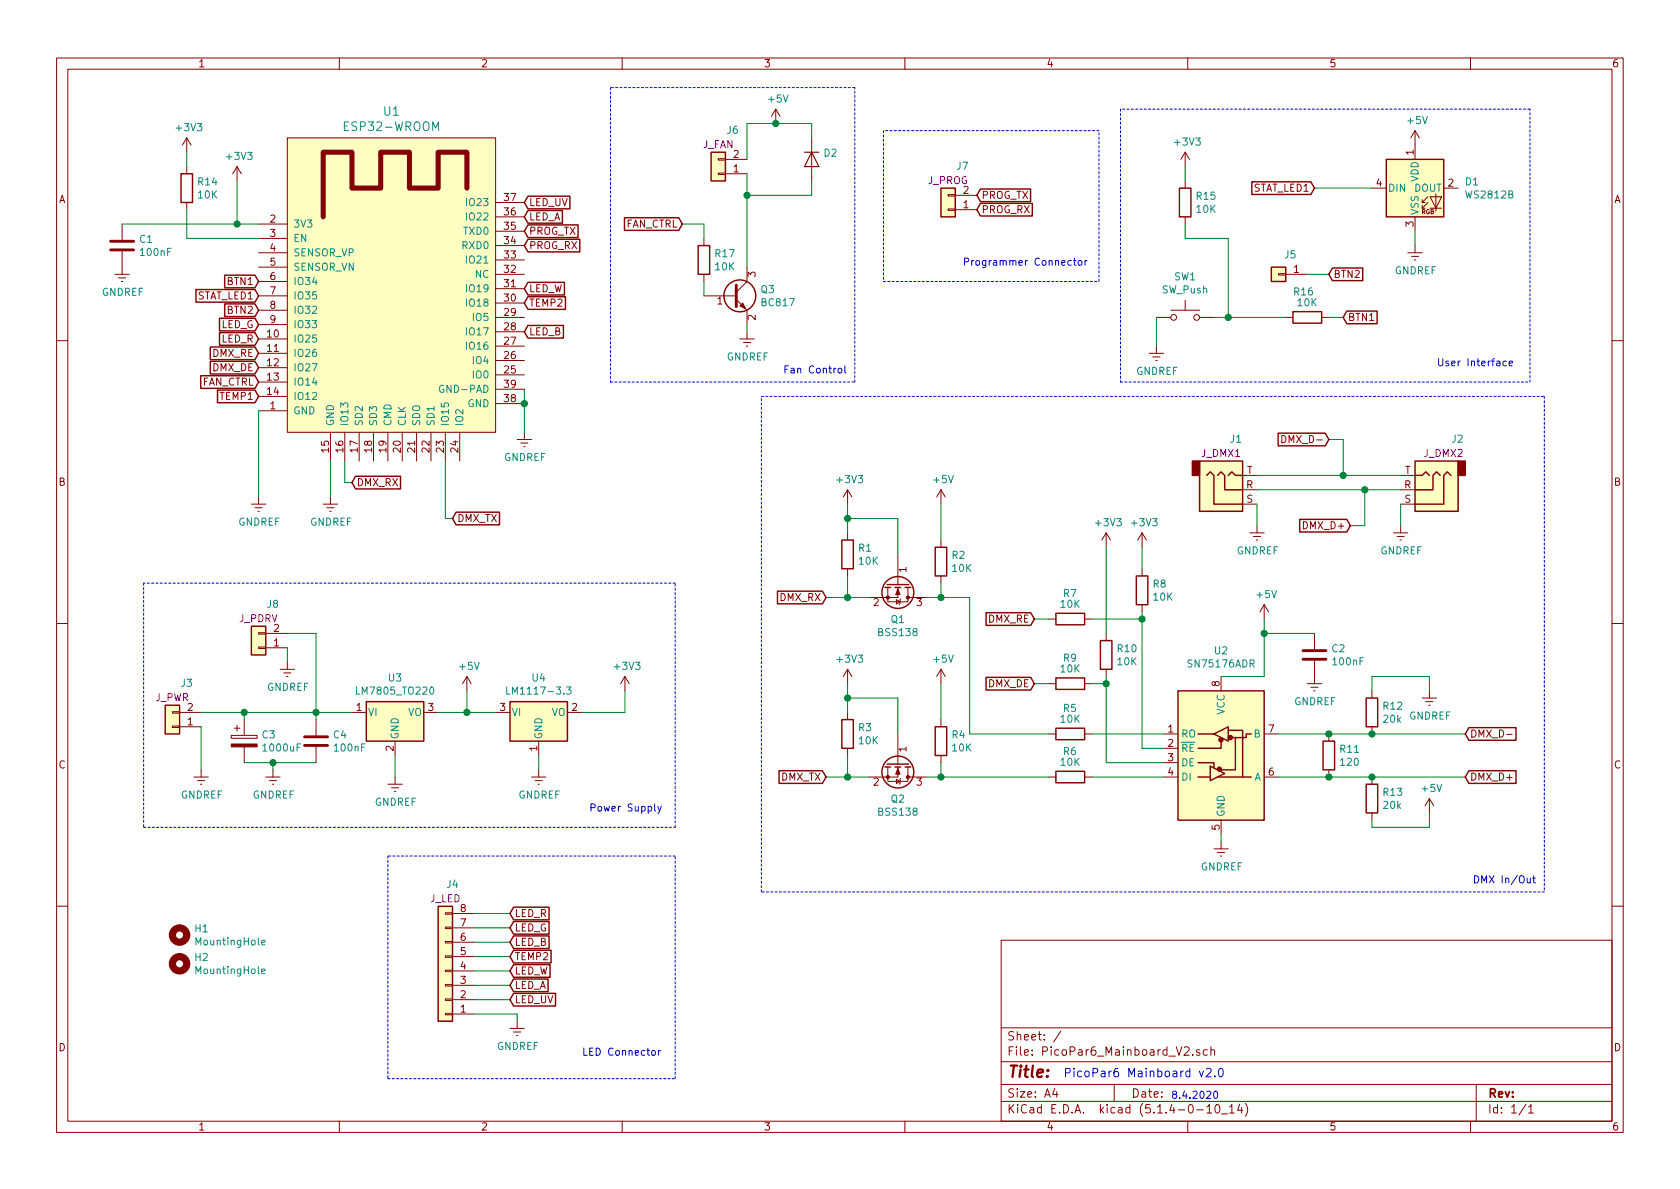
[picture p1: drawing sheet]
<svg xmlns="http://www.w3.org/2000/svg" width="297mm" height="210mm" viewBox="0 0 297 210" stroke-linecap="round" stroke-linejoin="round" font-family="sans-serif">
<g fill="none" stroke="#840000" stroke-width=".18">
<path d="M10 10.3h277v189.9h-277zM12 12.2h273v186.1h-273zM60 10.3v1.9M110 10.3v1.9M137.2 19.3l-.8 1.3M137.2 19.3v2.5M137.2 19.3l.7 1.3M160 10.3v1.9M210 10.3v1.9M260 10.3v1.9M21.6 39.6v2.8M33 24.4l-.7 1.2"/>
<path d="M33 24.4v2.5M33 29.5v1.2M33 35.8v1.3M33 24.4l.8 1.2M41.9 29.5l-.8 1.2M41.9 29.5v2.5M41.9 29.5l.8 1.2M45.7 39.6h5.1M50.8 24.4h36.8v52h-36.8zM87.6 35.8h5.1M87.6 38.3h5.1M127 28.1h1.3v.2h-1.3z"/>
<path d="M127 30.6h1.3v.3h-1.3zM128.3 30.7h3.8M128.3 28.2h3.8M143.5 24.4v7.6M167.6 34.4h1.3v.3h-1.3zM167.6 37h1.3v.2h-1.3zM168.9 37.1h3.8M168.9 34.5h3.8M209.5 26.9v2.6M209.5 32v1.3M209.5 38.3v1.3M209.5 26.9l-.7 1.3"/>
<path d="M209.5 26.9l.8 1.3M242.6 33.3h2.5M250.2 23.1v5.1M250.2 38.3v2.6M250.2 23.1l-.8 1.3M250.2 23.1l.8 1.3M251.5 35.8h.5M252.5 35.8l-1 1v-.5M252.5 34.8l-1 1v-.5M252.9 34.8h2l-1 2zM252.9 36.8h2M253.9 34.3v3"/>
<path d="M255.3 33.3h2.5M20.3 48.5h2.6M21 49.1h1.2M21.5 49.8h.2M21.6 44.4v4.1M45.7 59.9h5.1M45.7 52.3h5.1M45.7 44.7h5.1M45.7 54.9h5.1M45.7 42.2h5.1M45.7 47.2h5.1M45.7 49.8h5.1"/>
<path d="M45.7 57.4h5.1M87.6 56.1h5.1M87.6 46h5.1M87.6 48.5h5.1M87.6 53.6h5.1M87.6 51h5.1M87.6 43.4h5.1M87.6 40.9h5.1M87.6 58.7h5.1M124.5 52.3h5.7M124.5 42.2v1.2M124.5 48.5v1.3"/>
<path d="M130.2 53l1.9 1.9v2.5M130.8 59.9h2.5M132.1 47.2v2.6l-1.9 1.9M132.1 58.7v1.2M204.5 56.1h2.5M207 54.9h5.1M209.5 53.1v1.8M212.1 56.1h2.5M226.1 48.4h1.2v.2h-1.2zM227.3 56.1h1.3M227.3 48.5h3.8M233.7 56.1h1.2"/>
<path d="M248.9 44.7h2.6M249.6 45.3h1.2M250.1 46h.2M250.2 43.4v1.3M10 60.2h2M45.7 62.5h5.1M45.7 72.6h5.1M45.7 65h5.1M45.7 67.6h5.1M45.7 70.1h5.1M58.4 76.4v5.1M61 76.4v5.1"/>
<path d="M63.5 76.4v5.1M66 76.4v5.1M68.6 76.4v5.1M71.1 76.4v5.1M73.7 76.4v5.1M76.2 76.4v5.1M78.7 76.4v5.1M81.3 76.4v5.1M87.6 61.2h5.1M87.6 63.7h5.1M87.6 66.3h5.1M87.6 71.4h5.1"/>
<path d="M87.6 68.8h5.1M91.4 77.7h2.6M92.1 78.4h1.2M92.6 79h.2M92.7 76.4v1.3M131.4 60.6h1.3M132 61.2h.2M203.2 62.5h2.5M203.8 63.1h1.3M204.3 63.7h.3M204.5 61.2v1.3M226.6 77a.64 .64 0 0 1 .8 .6 .64 .64 0 0 1-.8 .7z"/>
<path d="M285 60.2h2M44.4 89.1h2.6M45.1 89.8h1.3M45.6 90.4h.2M45.7 87.9v1.2M57.1 89.1h2.6M57.8 89.8h1.3M58.3 90.4h.2M58.4 87.9v1.2M149.9 86.6v2.5M149.9 94.2v1.3M149.9 86.6l-.8 1.3"/>
<path d="M149.9 86.6l.7 1.3M158.7 98v5.4M166.4 86.6v2.5M166.4 95.5v1.3M166.4 86.6l-.8 1.3M166.4 86.6l.7 1.3M195.6 94.2v2.6M195.6 94.2l-.8 1.3M195.6 94.2l.7 1.3M201.9 94.2v2.6M201.9 94.2l-.7 1.3M201.9 94.2l.8 1.3"/>
<path d="M219.7 89.1h2.5M219.7 86.6h2.5M219.7 84.1h2.5M221 94.2h2.5M221.6 94.9h1.3M222.1 95.5h.3M222.2 93v1.2M246.4 94.2h2.5M247 94.9h1.3M247.5 95.5h.3M247.6 89.1h2.6M247.6 86.6h2.6"/>
<path d="M247.6 84.1h2.6M247.6 93v1.2M10 110.3h2M45.7 111.9h1.3v.2h-1.3zM45.7 114.4h1.3v.3h-1.3zM47 114.5h3.8M47 112h3.8M49.5 118.4h2.6M50.2 119h1.2M50.7 119.6h.2M50.8 117.1v1.3M82.5 119.6l-.7 1.3"/>
<path d="M82.5 119.6v2.6M82.5 119.6l.8 1.3M110.5 119.6l-.8 1.3M110.5 119.6v2.6M110.5 119.6l.8 1.3M149.9 100.6v1.2M149.9 118.4v2.5M149.9 118.4l-.8 1.2M149.9 118.4l.7 1.2M157 103.9v2.5h3.5v-.7M158.5 106l.6 .4-.6 .4zM158.7 103.9v1.8h-5"/>
<path d="M159.3 105.9l-.2 .1v.8l-.1 .1M160.5 103.9v1.8M160.5 105.7h3.3M166.4 101.8v1.3M166.4 118.4v2.5M166.4 118.4l-.8 1.2M166.4 118.4l.7 1.2M185.4 109.5h1.3M191.8 109.5h1.2M195.6 112v1.3M195.6 118.4v1.2M201.9 100.6v1.2"/>
<path d="M201.9 106.9v1.3M215.9 119.6v2.6M223.5 106.9l-.7 1.3M223.5 106.9v2.6M223.5 106.9l.8 1.3M232.4 112v2.8M232.4 116.8v4.1M285 110.3h2M30.5 125.9h1.2v.2h-1.2zM30.5 128.4h1.2v.2h-1.2zM31.7 126h3.9M31.7 128.5h3.9"/>
<path d="M34.3 137.4h2.5M34.9 138h1.3M35.4 138.7h.3M35.6 136.1v1.3M40.9 130h4.6v.6h-4.6zM41.4 128.8h1M41.9 128.3v1M43.2 127.2v2.8M43.2 132.1v2.8M47 137.4h2.5M47.6 138h1.3M48.1 138.7h.3"/>
<path d="M48.3 136.1v1.3M55.9 127.2v2.8M55.9 132.1v2.8M62.2 126h2.6M68.6 138.7h2.5M69.2 139.3h1.3M69.7 139.9h.3M69.8 131.1v2.5M69.8 137.4v1.3M74.9 126h2.6M87.6 126h2.6M94 137.4h2.5"/>
<path d="M94.6 138h1.3M95.1 138.7h.3M95.2 131.1v2.5M95.2 136.1v1.3M100.3 126h2.6M149.9 126v1.2M149.9 132.3v1.3M157 135.6v2.6h3.5v-.8M158.5 137.8l.6 .4-.6 .4zM158.7 135.6v1.8h-5M158.7 129.8v5.3M159.3 137.7l-.2 .1v.8l-.1 .1"/>
<path d="M160.5 137.4h3.3M160.5 135.6v1.8M166.4 127.2v1.3M166.4 133.6v1.3M185.4 129.8h1.3M185.4 137.4h1.3M185.4 120.9h1.3M191.8 129.8h1.2M191.8 137.4h1.2M191.8 120.9h1.2M205.7 129.8h2.6M205.7 132.3h2.6"/>
<path d="M205.7 134.9h2.6M205.7 137.4h2.6M217.2 129.2h.1M223.5 129.8h2.6M223.5 137.4h2.6M231.1 120.9h2.6M231.8 121.5h1.2M232.3 122.2h.2M234.9 129.8v1.3M234.9 136.1v1.3M242.6 122.2v1.2M242.6 128.5v1.3"/>
<path d="M242.6 137.4v1.3M251.5 123.4h2.5M252.1 124.1h1.3M252.6 124.7h.3M252.7 122.2v1.2M266.4 129.9h1M214.6 150.1h2.6M215.3 150.7h1.2M215.8 151.4h.2M215.9 145v2.6M215.9 148.8v1.3M242.6 143.8v1.2"/>
<path d="M252.7 141.2l-.7 1.3M252.7 141.2v2.6M252.7 141.2l.8 1.3M10 160.2h2M78.7 166.5h1.3v.2h-1.3zM78.7 164h1.3v.2h-1.3zM78.7 161.4h1.3v.3h-1.3zM78.7 169h1.3v.3h-1.3zM78.7 174.1h1.3v.3h-1.3zM78.7 176.7h1.3v.2h-1.3zM78.7 179.2h1.3v.2h-1.3zM78.7 171.6h1.3v.2h-1.3z"/>
<path d="M80 179.3h3.8M80 176.8h3.8M80 174.2h3.8M80 171.7h3.8M80 169.2h3.8M80 166.6h3.8M80 164.1h3.8M80 161.5h3.8M177 166.3h108v32h-108zM285 160.2h2M60 198.3v1.9M90.2 181.9h2.5"/>
<path d="M90.8 182.5h1.3M91.3 183.1h.3M91.4 180.6v1.3M110 198.3v1.9M160 198.3v1.9M177 194.8h108M177 191.8h108M177 187.8h108M177 181.8h108M186.5 192.5l-.4 1h1M186.8 193v1M187.6 182.3l-1.3 2"/>
<path d="M197 191.8v3M209.4 185.3l.2-.2h.4l.2 .2 .1 .2-1 1.1h1M210 198.3v1.9M210.9 186.5v.1M211.6 196.3h1.2M212.1 185.7a.37 .37 0 0 0-.6 .1l.1 .2 .5 .2 .1 .1-.2 .3-.5-.1M213.4 195.8l.4-.5v1.5M213.4 196.8h.8M213.5 185.7l-.5-.1-.2 .3v.6l.2 .1 .5-.1M214.1 185.7h.1a.37 .37 0 0 1 .6 .1v.8M214.1 185.1v1.5M215 195.4l.3-.1a.94 .94 0 0 1 0 1.5 .8 .8 0 0 1-.6-.6 .8 .8 0 0 1 .3-.8z"/>
<path d="M216 197h1.1M217.4 195.8l.4-.5v1.5M217.4 196.8h.8M219.2 195.2l-.4 1.1h.9M219.5 195.8v1M220.2 195.1a1.71 1.71 0 0 1 0 2.3M260 198.3v1.9M261 191.8v6.5M269.8 195.2l-1.2 2M270.3 195.8l.4-.5v1.5M270.3 196.8h.8"/>
<circle cx="207.5" cy="56.1" r=".51"/>
<circle cx="211.6" cy="56.1" r=".51"/>
</g>
<g fill="none" stroke="#840000" stroke-width=".25">
<path d="M32 30.7h2v5.1h-2zM93.3 34.7h7.5v2.2h-7.5l-.6-1.1zM93.3 39.8h8.9v2.2h-8.9l-.6-1.1zM93.3 37.2h6.1v2.3h-6.1l-.6-1.2zM110.4 38.5h9.6l.6 1.1-.6 1.1h-9.6zM125.7 26.9h2.6v5.1h-2.6zM166.4 33.3h2.5v5h-2.5zM173.4 36h9.1v2.2h-9.1l-.7-1.1zM173.4 33.4h8.8v2.3h-8.8l-.7-1.2zM208.5 33.3h2.1v5h-2.1zM221.3 32.2h10.5l.6 1.1-.6 1.1h-10.5zM245.1 28.2h10.2v10.1h-10.2z"/>
<path d="M34.6 51.2h10.5l.6 1.1-.6 1.1h-10.5zM38.8 58.8h6.3l.6 1.1-.6 1.2h-6.3zM38.8 56.3h6.3l.6 1.1-.6 1.1h-6.3zM39.7 53.7h5.4l.6 1.2-.6 1.1h-5.4zM39.7 48.7h5.4l.6 1.1-.6 1.1h-5.4zM93.3 52.5h6.7v2.2h-6.7l-.6-1.1zM93.3 49.9h6.5v2.3h-6.5l-.6-1.2zM93.3 42.3h9.2v2.2h-9.2l-.6-1.1zM93.3 57.6h6.3v2.2h-6.3l-.6-1.1zM123.4 43.4h2.1v5.1h-2.1zM224.8 47.2h2.5v2.6h-2.5zM228.6 55.1h5.1v2h-5.1z"/>
<path d="M235.6 47.4h5.3v2.2h-5.3l-.7-1.1zM238.1 55h5.4v2.2h-5.4l-.6-1.1zM35.5 66.4h9.6l.6 1.2-.6 1.1h-9.6zM37.2 63.9h7.9l.6 1.1-.6 1.1h-7.9zM37.2 61.4h7.9l.6 1.1-.6 1.1h-7.9zM38.5 69h6.6l.6 1.1-.6 1.1h-6.6zM226 76.6h8.3l.6 1.1-.6 1.1h-8.3zM62.9 84.2h7.9v2.3h-7.9l-.7-1.2zM80.6 90.6h7.7v2.2h-7.7l-.6-1.1zM148.8 95.5h2.1v5.1h-2.1zM165.4 96.8h2v5h-2zM212.1 81.5h7.6v8.9h-7.6z"/>
<path d="M213.4 84.1l.6-.7 .6 .7v5h5.1M215.3 84.1l.6-.7 .6 .7v2.5h3.2M217.2 84.1l.6-.7 .6 .7h1.3M229.8 91.8h8.3l.7 1.2-.7 1.1h-8.3zM250.2 81.5h7.6v8.9h-7.6zM250.2 84.1h1.3l.6-.7 .6 .7M254.6 84.1l-.6-.7-.6 .7v2.5h-3.2M256.5 84.1l-.6-.7-.6 .7v5h-5.1M44.4 110.7h2.6v5.1h-2.6zM137.5 104.5h7.9l.6 1.2-.6 1.1h-7.9zM156.5 103.9h1M156.8 103.4h3.9"/>
<path d="M158.2 103.9h1.1M160 103.9h1M174.3 108.4h7.9l.7 1.1-.7 1.1h-7.9zM174.3 119.8h7.9l.7 1.1-.7 1.1h-7.9zM186.7 119.9h5.1v2h-5.1zM186.7 108.5h5.1v2h-5.1zM194.6 113.3h2v5.1h-2zM200.9 101.8h2v5.1h-2zM29.2 124.7h2.5v5.1h-2.5zM64.8 124.1h10.1v7h-10.1zM90.2 124.1h10.1v7h-10.1zM137.7 136.3h7.7l.6 1.1-.6 1.1h-7.7z"/>
<path d="M148.8 127.2h2.1v5.1h-2.1zM156.5 135.6h1M156.8 135.1h3.9M158.2 135.6h1.1M160 135.6h1M165.4 128.5h2v5.1h-2zM186.7 128.8h5.1v2h-5.1zM186.7 136.4h5.1v2h-5.1zM208.3 122.2h15.2v22.8h-15.2zM211.8 134.9h2.8v.9M211.8 137.4h2.2M211.8 129.8h2.8"/>
<path d="M214 135.5l2.5 1.3-2.5 1.2zM214.6 129.8l2.6-1.3v2.6zM215.3 137.4h5.9M215.9 131.1v1.2h-4.1M217.2 129.2h2.5v8.2M218.4 130.4v5.7h-2.5M221.2 129.8h-.9v.6h-2.5M233.9 131.1h2.1v5h-2.1zM241.6 138.7h2v5.1h-2zM241.6 123.4h2v5.1h-2zM259.7 128.7h8.3v2.2h-8.3l-.6-1.1zM259.7 136.3h8.3v2.2h-8.3l-.6-1.1z"/>
<path d="M77.5 160.3h2.5v20.3h-2.5zM90.8 160.4h6.3v2.3h-6.3l-.6-1.2zM90.8 168h6.6v2.3h-6.6l-.6-1.1zM90.8 163h6.3v2.2h-6.3l-.6-1.1zM90.8 165.5h6.3v2.2h-6.3l-.6-1.1zM90.8 170.6h6.5v2.2h-6.5l-.6-1.1zM90.8 175.7h7.4v2.2h-7.4l-.6-1.1zM90.8 173.1h6.1v2.3h-6.1l-.6-1.2z"/>
<circle cx="130.8" cy="52.3" r="2.82"/>
<circle cx="158.7" cy="104.8" r="2.82"/>
<circle cx="158.7" cy="136.5" r="2.82"/>
</g>
<g fill="#ffffc2" stroke="#ffffc2" stroke-width=".18">
<path d="M208.3 122.2h15.2v22.8h-15.2z"/>
<path d="M125.7 26.9h2.6v5.1h-2.6z"/>
<path d="M245.1 28.2h10.2v10.1h-10.2z"/>
<path d="M224.8 47.2h2.5v2.6h-2.5z"/>
<path d="M64.8 124.1h10.1v7h-10.1z"/>
<path d="M44.4 110.7h2.6v5.1h-2.6z"/>
<path d="M77.5 160.3h2.5v20.3h-2.5z"/>
<path d="M50.8 24.4h36.8v52h-36.8z"/>
<path d="M166.4 33.3h2.5v5h-2.5z"/>
<path d="M29.2 124.7h2.5v5.1h-2.5z"/>
<path d="M90.2 124.1h10.1v7h-10.1z"/>
<path d="M250.2 81.5h7.6v8.9h-7.6z"/>
<path d="M212.1 81.5h7.6v8.9h-7.6z"/>
</g>
<g fill="#840000" stroke="#840000" stroke-width=".25">
<path d="M257.8 81.5h1.3v2.6h-1.3z"/>
<path d="M210.8 81.5h1.3v2.6h-1.3z"/>
<circle cx="215.6" cy="136" r=".36"/>
<circle cx="215.9" cy="130.8" r=".36"/>
<circle cx="217.6" cy="130.4" r=".36"/>
</g>
<path d="M142.2 26.9h2.6M143.5 26.9l1.3 2.6h-2.6z" fill="none" stroke="#840000" stroke-width=".2"/>
<path d="M19.6 44.2h4M19.6 42.7h4M130.2 50.4v3.8M230.4 116.6h4M230.4 115.1h4M53.8 131.8h4.1M53.8 130.3h4.1" fill="none" stroke="#840000" stroke-width=".51"/>
<g fill="#840000" stroke="#840000" stroke-width=".18">
<path d="M130.8 54.1l.5-.5 .5 1z"/>
<path d="M158.7 135.9l.4 1h-.7z"/>
<path d="M158.7 104.1l.4 1.1h-.7z"/>
<path d="M40.9 131.6h4.6v.5h-4.6z"/>
<circle cx="157" cy="137.4" r=".28"/>
<circle cx="160.5" cy="137.4" r=".28"/>
<circle cx="157" cy="105.7" r=".28"/>
<circle cx="160.5" cy="105.7" r=".28"/>
</g>
<g fill="none" stroke="#840000" stroke-width="1.3">
<circle cx="31.7" cy="165.3" r="1.27"/>
<circle cx="31.7" cy="170.4" r="1.27"/>
</g>
<path d="M78.4 68.2a.59 .59 0 0 0-.7 .6 .59 .59 0 0 0 .7 .5l.1-.4h-.3M89.6 121.5v1.3h.6M100.2 121.5h.8l-.5 .5 .4 .1 .1 .4-.3 .3-.5-.2M46.3 171.7l.6-.1-.1-.2-.3-.1-.2 .2v.6h.5M46.3 166.7l.6-.1-.1-.3h-.3l-.2 .1v.7h.5" fill="none" stroke="#008484" stroke-width=".18"/>
<path d="M82.5 33.3v-6.4h-5v6.4h-5.1v-6.4h-5.1v6.4h-5.1v-6.4h-5.1v11.4" fill="none" stroke="#840000" stroke-width=".89"/>
<g fill="none" stroke="#0000c2" stroke-width=".18" stroke-dasharray=".4 .4">
<path d="M107.9 15.5v52.1M151.1 15.5h-43.2M198.1 19.3v48.3M270.5 19.3h-72.4M156.2 23.1v26.7M194.3 23.1h-38.1M156.2 49.8h38.1M194.3 49.8v-26.7M107.9 67.6h43.2M134.6 70.1h138.4M151.1 67.6v-52.1M198.1 67.6h72.4"/>
<path d="M270.5 67.6v-48.3M273 70.1v87.6M25.4 103.1v43.2M119.4 103.1h-94M25.4 146.3h94M68.6 151.4v39.3M119.4 146.3v-43.2M119.4 151.4h-50.8M134.6 157.7v-87.6M273 157.7h-138.4M68.6 190.7h50.8M119.4 190.7v-39.3"/>
</g>
<g fill="none" stroke="#008400" stroke-width=".18">
<path d="M21.6 39.6h24.1M33 26.9v2.6M33 37.1v5.1h12.7M41.9 32v7.6M120.6 39.6h3.9v2.6M132.1 30.7v16.5M143.5 24.4v-2.6h-11.4v6.4M143.5 32v2.5h-11.4M209.5 39.6v2.6h7.7v13.9M209.5 29.5v2.5M232.4 33.3h10.2M124.5 49.8v2.5"/>
<path d="M132.1 57.4v1.3M204.5 56.1v5.1M214.6 56.1h12.7M231.1 48.5h3.8M234.9 56.1h2.6M250.2 40.9v2.5M45.7 72.6v15.3M92.7 68.8v7.6M234.9 77.7h2.6v6.4M58.4 81.5v6.4M61 81.5v3.8h1.2M78.7 81.5v10.2h1.3"/>
<path d="M149.9 91.7h8.8v6.3M149.9 89.1v5.1M166.4 89.1v6.4M195.6 96.8v15.2M201.9 96.8v3.8M222.2 84.1h25.4M222.2 86.6h25.4M222.2 89.1v3.9M241.3 86.6v6.4h-2.5M247.6 89.1v3.9M50.8 112h5.1v15.2M50.8 114.5v2.6"/>
<path d="M146 105.7h7.7M149.9 101.8v3.9M163.8 105.7h7.6v24.1h14M166.4 103.1v2.6M182.9 109.5h2.5M193 109.5h8.9M195.6 119.6v15.3h10.1M201.9 108.2v24.1h3.8M223.5 109.5v10.1h-7.6M223.5 112h8.9M35.6 126h26.6M35.6 128.5v7.6"/>
<path d="M43.2 134.9h12.7M43.2 126v1.2M48.3 134.9v1.2M69.8 133.6v3.8M77.5 126h10.1M82.5 122.2v3.8M95.2 133.6v2.5M110.5 122.2v3.8h-7.6M146 137.4h7.7M149.9 120.9v5.1M149.9 133.6v3.8M149.9 123.4h8.8v6.4"/>
<path d="M163.8 137.4h21.6M166.4 120.9v6.3M166.4 134.9v2.5M182.9 120.9h2.5M193 137.4h12.7M193 129.8h12.7M193 120.9h2.6M226.1 137.4h33M226.1 129.8h33M242.6 122.2v-2.6h10.1v2.6M215.9 147.6v1.2M252.7 143.8v2.5h-10.1v-1.3"/>
<path d="M83.8 179.3h7.6v1.3M83.8 161.5h6.4M83.8 164.1h6.4M83.8 166.6h6.4M83.8 174.2h6.4M83.8 176.8h6.4M83.8 169.2h6.4M83.8 171.7h6.4"/>
</g>
<g fill="none" stroke="#0000c2" stroke-width=".18">
<path d="M189.4 46.1h-.3l-.3 .2 .1 .6h.5M189.8 46.1h.5M190 45.6v1.1l.3 .2M190.7 46.2l.2-.1 .3 .1 .1 .5-.1 .2h-.3l-.2-.1zM191.8 46.1v.8M192.2 46.1h-.3l-.1 .2M148.3 65.2l.3-.1 .2 .2-.1 .6-.3 .1-.2-.3zM149.4 64.7v1.1l.2 .2M266.3 63.9l-.3-.1-.3 .3 .2 .5h.4M266.8 64.3l.6-.1v-.3l-.4-.1-.2 .2 .1 .6h.5M115.7 142.2v1.1l.2 .1M116.3 142.6l.3 .8"/>
<path d="M116.9 142.6l-.4 1.1-.2 .2M270 155.3l.1 .8h.3l.2-.1M270.6 155.3v.8M271 155.3h.5M271.2 154.9v1.1l.3 .1M115.3 185.9l.1-.1 .4 .1 .1 .5-.2 .2h-.3l-.1-.1zM116.4 185.8v.8M116.8 185.8l-.4 .2M212.1 189.4l.3 1 .4-1M213.3 189l.6-.1 .2 .1v.4l-.9 1h.9M214.8 193h.1a.69 .69 0 0 1 .4 .6 .69 .69 0 0 1-.4 .6 .83 .83 0 0 1-.1-1.2zM214.8 190.3v.1"/>
<path d="M215.6 189l.2-.1a.79 .79 0 0 1 .3 1.4l-.2 .1a.83 .83 0 0 1-.3-1.4z"/>
</g>
<g fill="#008400" stroke="#008400" stroke-width=".25">
<circle cx="132.1" cy="34.5" r=".51"/>
<circle cx="149.9" cy="137.4" r=".51"/>
<circle cx="223.5" cy="112" r=".51"/>
<circle cx="41.9" cy="39.6" r=".51"/>
<circle cx="166.4" cy="105.7" r=".51"/>
<circle cx="235" cy="137.4" r=".51"/>
<circle cx="235" cy="129.8" r=".51"/>
<circle cx="149.9" cy="91.7" r=".51"/>
<circle cx="241.3" cy="86.6" r=".51"/>
<circle cx="166.4" cy="137.4" r=".51"/>
<circle cx="242.6" cy="137.4" r=".51"/>
<circle cx="237.5" cy="84.1" r=".51"/>
<circle cx="217.2" cy="56.1" r=".51"/>
<circle cx="149.9" cy="123.4" r=".51"/>
<circle cx="242.6" cy="129.8" r=".51"/>
<circle cx="43.2" cy="126" r=".51"/>
<circle cx="48.3" cy="134.9" r=".51"/>
<circle cx="55.9" cy="126" r=".51"/>
<circle cx="92.7" cy="71.4" r=".51"/>
<circle cx="82.6" cy="126" r=".51"/>
<circle cx="149.9" cy="105.7" r=".51"/>
<circle cx="137.2" cy="21.8" r=".51"/>
<circle cx="201.9" cy="109.5" r=".51"/>
<circle cx="195.6" cy="120.9" r=".51"/>
</g>
<text font-size="2.8" fill="#840000" x="178" y="190.5">Title:</text>
<g font-size="2.1" fill="#008484">
<text x="61.3" y="23.2">ESP32-WROOM</text>
<text x="67.9" y="20.5">U1</text>
</g>
<g font-size="2.1" fill="#840000">
<text x="178" y="184">Sheet: /</text>
<text x="178" y="186.7">File: PicoPar6_Mainboard_V2.sch</text>
<text x="178" y="196.9">KiCad E.D.A. kicad (5.1.4-0-10_14)</text>
<text x="178" y="194.1">Size: A4</text>
<text x="200" y="194.1">Date:</text>
<text x="263" y="194.1">Rev:</text>
<text x="263" y="196.9">Id: 1/1</text>
</g>
<text font-size="2.1" fill="#0000c2" x="188" y="190.5">PicoPar6 Mainboard v2.0</text>
<g font-size="1.8" fill="#840000">
<text x="35" y="11.9">1</text>
<text x="85" y="11.9">2</text>
<text x="135" y="11.9">3</text>
<text x="185" y="11.9">4</text>
<text x="235" y="11.9">5</text>
<text x="285" y="11.9">6</text>
<text x="129.7" y="27.9">2</text>
<text x="249.9" y="27.4" transform="rotate(-90 249.9 27.4)">1</text>
<text x="10.4" y="35.9">A</text>
<text x="89.2" y="35.6">37</text>
<text x="129.7" y="30.5">1</text>
<text x="170.3" y="34.3">2</text>
<text x="173.5" y="35.2">PROG_TX</text>
<text x="221.5" y="33.9">STAT_LED1</text>
<text x="243.4" y="33">4</text>
<text x="256.1" y="33">2</text>
<text x="285.4" y="35.9">A</text>
<text x="47.8" y="39.4">2</text>
<text x="47.8" y="41.9">3</text>
<text x="89.2" y="40.6">35</text>
<text x="89.2" y="38.1">36</text>
<text x="93.5" y="36.4">LED_UV</text>
<text x="93.5" y="41.5">PROG_TX</text>
<text x="93.5" y="39">LED_A</text>
<text x="110.5" y="40.3">FAN_CTRL</text>
<text x="170.3" y="36.8">1</text>
<text x="173.5" y="37.7">PROG_RX</text>
<text x="249.9" y="40.1" transform="rotate(-90 249.9 40.1)">3</text>
<text x="47.8" y="44.4">4</text>
<text x="47.8" y="47">5</text>
<text x="89.2" y="45.7">33</text>
<text x="89.2" y="43.2">34</text>
<text x="93.5" y="44.1">PROG_RX</text>
<text x="34.8" y="53">STAT_LED1</text>
<text x="40.3" y="50.4">BTN1</text>
<text x="47.8" y="49.5">6</text>
<text x="47.8" y="52.1">7</text>
<text x="89.2" y="53.3">30</text>
<text x="89.2" y="50.8">31</text>
<text x="89.2" y="48.3">32</text>
<text x="93.5" y="51.7">LED_W</text>
<text x="126.8" y="53.8">1</text>
<text x="133.6" y="49" transform="rotate(-90 133.6 49)">3</text>
<text x="228.8" y="48.3">1</text>
<text x="235.7" y="49.1">BTN2</text>
<text x="39" y="58">LED_G</text>
<text x="40.3" y="55.5">BTN2</text>
<text x="47.3" y="59.7">10</text>
<text x="47.8" y="54.6">8</text>
<text x="47.8" y="57.1">9</text>
<text x="89.2" y="58.4">28</text>
<text x="89.2" y="55.9">29</text>
<text x="93.5" y="54.2">TEMP2</text>
<text x="93.5" y="59.3">LED_B</text>
<text x="133.6" y="56.6" transform="rotate(-90 133.6 56.6)">2</text>
<text x="238.3" y="56.8">BTN1</text>
<text x="37.6" y="65.7">DMX_DE</text>
<text x="37.6" y="63.1">DMX_RE</text>
<text x="39.1" y="60.6">LED_R</text>
<text x="47.3" y="62.2">11</text>
<text x="47.3" y="64.8">12</text>
<text x="89.2" y="63.5">26</text>
<text x="89.2" y="61">27</text>
<text x="35.6" y="68.2">FAN_CTRL</text>
<text x="39" y="70.7">TEMP1</text>
<text x="47.3" y="67.3">13</text>
<text x="47.3" y="69.8">14</text>
<text x="89.2" y="66">25</text>
<text x="89.2" y="71.1">38</text>
<text x="89.2" y="68.6">39</text>
<text x="47.8" y="72.4">1</text>
<text x="58.2" y="80" transform="rotate(-90 58.2 80)">15</text>
<text x="60.7" y="80" transform="rotate(-90 60.7 80)">16</text>
<text x="63.2" y="80" transform="rotate(-90 63.2 80)">17</text>
<text x="65.8" y="80" transform="rotate(-90 65.8 80)">18</text>
<text x="68.3" y="80" transform="rotate(-90 68.3 80)">19</text>
<text x="70.9" y="80" transform="rotate(-90 70.9 80)">20</text>
<text x="73.4" y="80" transform="rotate(-90 73.4 80)">21</text>
<text x="75.9" y="80" transform="rotate(-90 75.9 80)">22</text>
<text x="78.5" y="80" transform="rotate(-90 78.5 80)">23</text>
<text x="81" y="80" transform="rotate(-90 81 80)">24</text>
<text x="220.4" y="83.8">T</text>
<text x="227.4" y="78.4">DMX_D-</text>
<text x="248.4" y="83.8">T</text>
<text x="10.4" y="85.9">B</text>
<text x="63" y="86">DMX_RX</text>
<text x="220.3" y="86.4">R</text>
<text x="220.4" y="88.9">S</text>
<text x="248.3" y="86.4">R</text>
<text x="248.3" y="88.9">S</text>
<text x="285.4" y="85.9">B</text>
<text x="80.8" y="92.3">DMX_TX</text>
<text x="230.8" y="93.6">DMX_D+</text>
<text x="160.3" y="101.2" transform="rotate(-90 160.3 101.2)">1</text>
<text x="137.9" y="106.3">DMX_RX</text>
<text x="154.5" y="107.2">2</text>
<text x="162.1" y="107.2">3</text>
<text x="48.4" y="111.8">2</text>
<text x="174.7" y="110.1">DMX_RE</text>
<text x="48.4" y="114.3">1</text>
<text x="33.2" y="125.7">2</text>
<text x="63" y="125.7">1</text>
<text x="75.7" y="125.7">3</text>
<text x="88.4" y="125.7">3</text>
<text x="101.1" y="125.7">2</text>
<text x="174.7" y="121.5">DMX_DE</text>
<text x="215.6" y="121.4" transform="rotate(-90 215.6 121.4)">8</text>
<text x="33.2" y="128.3">1</text>
<text x="206.5" y="129.5">1</text>
<text x="224.3" y="129.5">7</text>
<text x="259.9" y="130.4">DMX_D-</text>
<text x="10.4" y="135.9">C</text>
<text x="69.6" y="132.8" transform="rotate(-90 69.6 132.8)">2</text>
<text x="95" y="132.8" transform="rotate(-90 95 132.8)">1</text>
<text x="160.3" y="132.9" transform="rotate(-90 160.3 132.9)">1</text>
<text x="206.5" y="132.1">2</text>
<text x="206.5" y="134.6">3</text>
<text x="206.5" y="137.2">4</text>
<text x="224.3" y="137.2">6</text>
<text x="285.4" y="135.9">C</text>
<text x="138.1" y="138">DMX_TX</text>
<text x="154.5" y="138.9">2</text>
<text x="162.1" y="138.9">3</text>
<text x="259.9" y="138">DMX_D+</text>
<text x="215.6" y="146.8" transform="rotate(-90 215.6 146.8)">5</text>
<text x="81.4" y="161.3">8</text>
<text x="81.4" y="166.4">6</text>
<text x="81.4" y="163.8">7</text>
<text x="91" y="162.2">LED_R</text>
<text x="91" y="164.7">LED_G</text>
<text x="91" y="167.3">LED_B</text>
<text x="81.4" y="174">3</text>
<text x="81.4" y="171.4">4</text>
<text x="81.4" y="168.9">5</text>
<text x="91" y="169.8">TEMP2</text>
<text x="91" y="172.3">LED_W</text>
<text x="81.4" y="179.1">1</text>
<text x="81.4" y="176.5">2</text>
<text x="91" y="177.4">LED_UV</text>
<text x="91" y="174.9">LED_A</text>
<text x="10.4" y="185.9">D</text>
<text x="285.4" y="185.9">D</text>
<text x="35" y="199.9">1</text>
<text x="85" y="199.9">2</text>
<text x="135" y="199.9">3</text>
<text x="185" y="199.9">4</text>
<text x="235" y="199.9">5</text>
<text x="285" y="199.9">6</text>
</g>
<g font-size="1.8" fill="#008484">
<text x="31.3" y="23.2">+3V3</text>
<text x="128.6" y="23.7">J6</text>
<text x="135.9" y="18.1">+5V</text>
<text x="249" y="21.9">+5V</text>
<text x="40.2" y="28.3">+3V3</text>
<text x="145.7" y="27.7">D2</text>
<text x="207.8" y="25.7">+3V3</text>
<text x="35.1" y="32.8">R14</text>
<text x="35.1" y="35.1">10K</text>
<text x="169.2" y="30">J7</text>
<text x="211.6" y="35.3">R15</text>
<text x="245.4" y="33.9">DIN</text>
<text x="250" y="33.9">DOUT</text>
<text x="250.8" y="32.2" transform="rotate(-90 250.8 32.2)">VDD</text>
<text x="259.1" y="32.8">D1</text>
<text x="259.4" y="35.1">WS2812B</text>
<text x="51.8" y="40.3">3V3</text>
<text x="82.1" y="41.5">TXD0</text>
<text x="82.8" y="39">IO22</text>
<text x="82.8" y="36.4">IO23</text>
<text x="211.6" y="37.6">10K</text>
<text x="250.8" y="38.1" transform="rotate(-90 250.8 38.1)">VSS</text>
<text x="24.7" y="42.9">C1</text>
<text x="25" y="45.3">100nF</text>
<text x="51.8" y="42.8">EN</text>
<text x="51.8" y="45.3">SENSOR_VP</text>
<text x="51.8" y="47.9">SENSOR_VN</text>
<text x="81.9" y="44.1">RXD0</text>
<text x="82.8" y="46.6">IO21</text>
<text x="126.5" y="45.5">R17</text>
<text x="126.5" y="47.8">10K</text>
<text x="227.2" y="45.7">J5</text>
<text x="18" y="52.3">GNDREF</text>
<text x="51.8" y="50.4">IO34</text>
<text x="51.8" y="53">IO35</text>
<text x="82.8" y="51.7">IO19</text>
<text x="84" y="49.1">NC</text>
<text x="134.6" y="51.8">Q3</text>
<text x="205.5" y="51.9">SW_Push</text>
<text x="207.6" y="49.6">SW1</text>
<text x="228.9" y="52.2">R16</text>
<text x="246.6" y="48.5">GNDREF</text>
<text x="51.8" y="55.5">IO32</text>
<text x="51.8" y="58">IO33</text>
<text x="82.8" y="54.2">IO18</text>
<text x="82.8" y="59.3">IO17</text>
<text x="83.8" y="56.8">IO5</text>
<text x="134.8" y="54.1">BC817</text>
<text x="229.5" y="54.1">10K</text>
<text x="51.8" y="60.6">IO25</text>
<text x="51.8" y="63.1">IO26</text>
<text x="51.8" y="65.7">IO27</text>
<text x="82.8" y="61.8">IO16</text>
<text x="83.8" y="64.4">IO4</text>
<text x="128.5" y="63.7">GNDREF</text>
<text x="51.8" y="68.2">IO14</text>
<text x="51.8" y="70.7">IO12</text>
<text x="78.4" y="69.5">GND-PAD</text>
<text x="83.8" y="66.9">IO0</text>
<text x="200.9" y="66.3">GNDREF</text>
<text x="51.8" y="73.3">GND</text>
<text x="59.1" y="75.4" transform="rotate(-90 59.1 75.4)">GND</text>
<text x="61.6" y="75.4" transform="rotate(-90 61.6 75.4)">IO13</text>
<text x="64.1" y="75.4" transform="rotate(-90 64.1 75.4)">SD2</text>
<text x="66.7" y="75.4" transform="rotate(-90 66.7 75.4)">SD3</text>
<text x="69.2" y="75.4" transform="rotate(-90 69.2 75.4)">CMD</text>
<text x="71.8" y="75.4" transform="rotate(-90 71.8 75.4)">CLK</text>
<text x="74.3" y="75.4" transform="rotate(-90 74.3 75.4)">SDO</text>
<text x="76.8" y="75.4" transform="rotate(-90 76.8 75.4)">SD1</text>
<text x="79.4" y="75.4" transform="rotate(-90 79.4 75.4)">IO15</text>
<text x="81.9" y="75.4" transform="rotate(-90 81.9 75.4)">IO2</text>
<text x="82.7" y="72">GND</text>
<text x="89.1" y="81.5">GNDREF</text>
<text x="217.6" y="78.3">J1</text>
<text x="256.7" y="78.3">J2</text>
<text x="148.2" y="85.4">+3V3</text>
<text x="165.2" y="85.4">+5V</text>
<text x="42.1" y="93">GNDREF</text>
<text x="54.8" y="93">GNDREF</text>
<text x="193.9" y="93.1">+3V3</text>
<text x="200.2" y="93.1">+3V3</text>
<text x="151.8" y="97.6">R1</text>
<text x="151.9" y="99.9">10K</text>
<text x="168.4" y="98.8">R2</text>
<text x="168.4" y="101.1">10K</text>
<text x="218.6" y="98">GNDREF</text>
<text x="244" y="98">GNDREF</text>
<text x="47.3" y="107.5">J8</text>
<text x="187.6" y="107.5">10K</text>
<text x="188.1" y="105.6">R7</text>
<text x="203.9" y="103.9">R8</text>
<text x="204" y="106.2">10K</text>
<text x="222.3" y="105.8">+5V</text>
<text x="155.5" y="112.5">BSS138</text>
<text x="157.6" y="110.2">Q1</text>
<text x="81.3" y="118.5">+5V</text>
<text x="108.8" y="118.5">+3V3</text>
<text x="148.2" y="117.2">+3V3</text>
<text x="165.2" y="117.2">+5V</text>
<text x="187.6" y="118.9">10K</text>
<text x="188.1" y="117">R9</text>
<text x="197.6" y="115.3">R10</text>
<text x="197.6" y="117.6">10K</text>
<text x="210.3" y="118">SN75176ADR</text>
<text x="214.8" y="115.7">U2</text>
<text x="235.5" y="115.3">C2</text>
<text x="235.8" y="117.6">100nF</text>
<text x="32.1" y="121.5">J3</text>
<text x="47.2" y="122.2">GNDREF</text>
<text x="63.4" y="122.8">LM7805_TO220</text>
<text x="68.7" y="120.5">U3</text>
<text x="90.5" y="122.8">LM1117-3.3</text>
<text x="94.1" y="120.5">U4</text>
<text x="188.1" y="125.9">R5</text>
<text x="228.8" y="124.7">GNDREF</text>
<text x="244.6" y="125.5">R12</text>
<text x="46.4" y="130.6">C3</text>
<text x="59" y="130.6">C4</text>
<text x="65" y="126.6">VI</text>
<text x="70.5" y="130.8" transform="rotate(-90 70.5 130.8)">GND</text>
<text x="72.1" y="126.6">VO</text>
<text x="90.4" y="126.6">VI</text>
<text x="95.9" y="130.8" transform="rotate(-90 95.9 130.8)">GND</text>
<text x="97.5" y="126.6">VO</text>
<text x="151.8" y="129.3">R3</text>
<text x="151.9" y="131.6">10K</text>
<text x="168.4" y="130.6">R4</text>
<text x="187.6" y="127.8">10K</text>
<text x="208.8" y="130.4">RO</text>
<text x="216.5" y="126.4" transform="rotate(-90 216.5 126.4)">VCC</text>
<text x="221.7" y="130.4">B</text>
<text x="244.7" y="127.8">20k</text>
<text x="249.1" y="127.2">GNDREF</text>
<text x="46.7" y="132.9">1000uF</text>
<text x="59.3" y="132.9">100nF</text>
<text x="168.4" y="132.9">10K</text>
<text x="187.6" y="135.4">10K</text>
<text x="188.1" y="133.5">R6</text>
<text x="208.8" y="133">RE</text>
<text x="208.8" y="135.5">DE</text>
<text x="237" y="133.1">R11</text>
<text x="237.1" y="135.4">120</text>
<text x="32" y="141.2">GNDREF</text>
<text x="44.7" y="141.2">GNDREF</text>
<text x="66.2" y="142.5">GNDREF</text>
<text x="91.6" y="141.2">GNDREF</text>
<text x="157.6" y="141.9">Q2</text>
<text x="208.8" y="138">DI</text>
<text x="221.7" y="138">A</text>
<text x="244.6" y="140.7">R13</text>
<text x="244.7" y="143">20k</text>
<text x="251.5" y="140">+5V</text>
<text x="155.5" y="144.2">BSS138</text>
<text x="216.5" y="144.5" transform="rotate(-90 216.5 144.5)">GND</text>
<text x="212.3" y="153.9">GNDREF</text>
<text x="79" y="157">J4</text>
<text x="34.5" y="164.9">H1</text>
<text x="34.8" y="167.2">MountingHole</text>
<text x="34.5" y="169.9">H2</text>
<text x="34.8" y="172.3">MountingHole</text>
<text x="87.8" y="185.7">GNDREF</text>
</g>
<g font-size="1.8" fill="#840084">
<text x="124.2" y="26.2">J_FAN</text>
<text x="164" y="32.6">J_PROG</text>
<text x="212.5" y="80.8">J_DMX1</text>
<text x="251.8" y="80.8">J_DMX2</text>
<text x="42.3" y="110">J_PDRV</text>
<text x="27.4" y="124">J_PWR</text>
<text x="76" y="159.6">J_LED</text>
</g>
<g font-size="1.8" fill="#0000c2">
<text x="170.2" y="47">Programmer Connector</text>
<text x="254" y="64.8">User Interface</text>
<text x="138.4" y="66">Fan Control</text>
<text x="104.1" y="143.5">Power Supply</text>
<text x="260.3" y="156.2">DMX In/Out</text>
<text x="102.9" y="186.7">LED Connector</text>
<text x="207" y="194.3">8.4.2020</text>
</g>
<text font-size="1.1" fill="#840000" x="251.3" y="37.9">RGB</text>
</svg>
